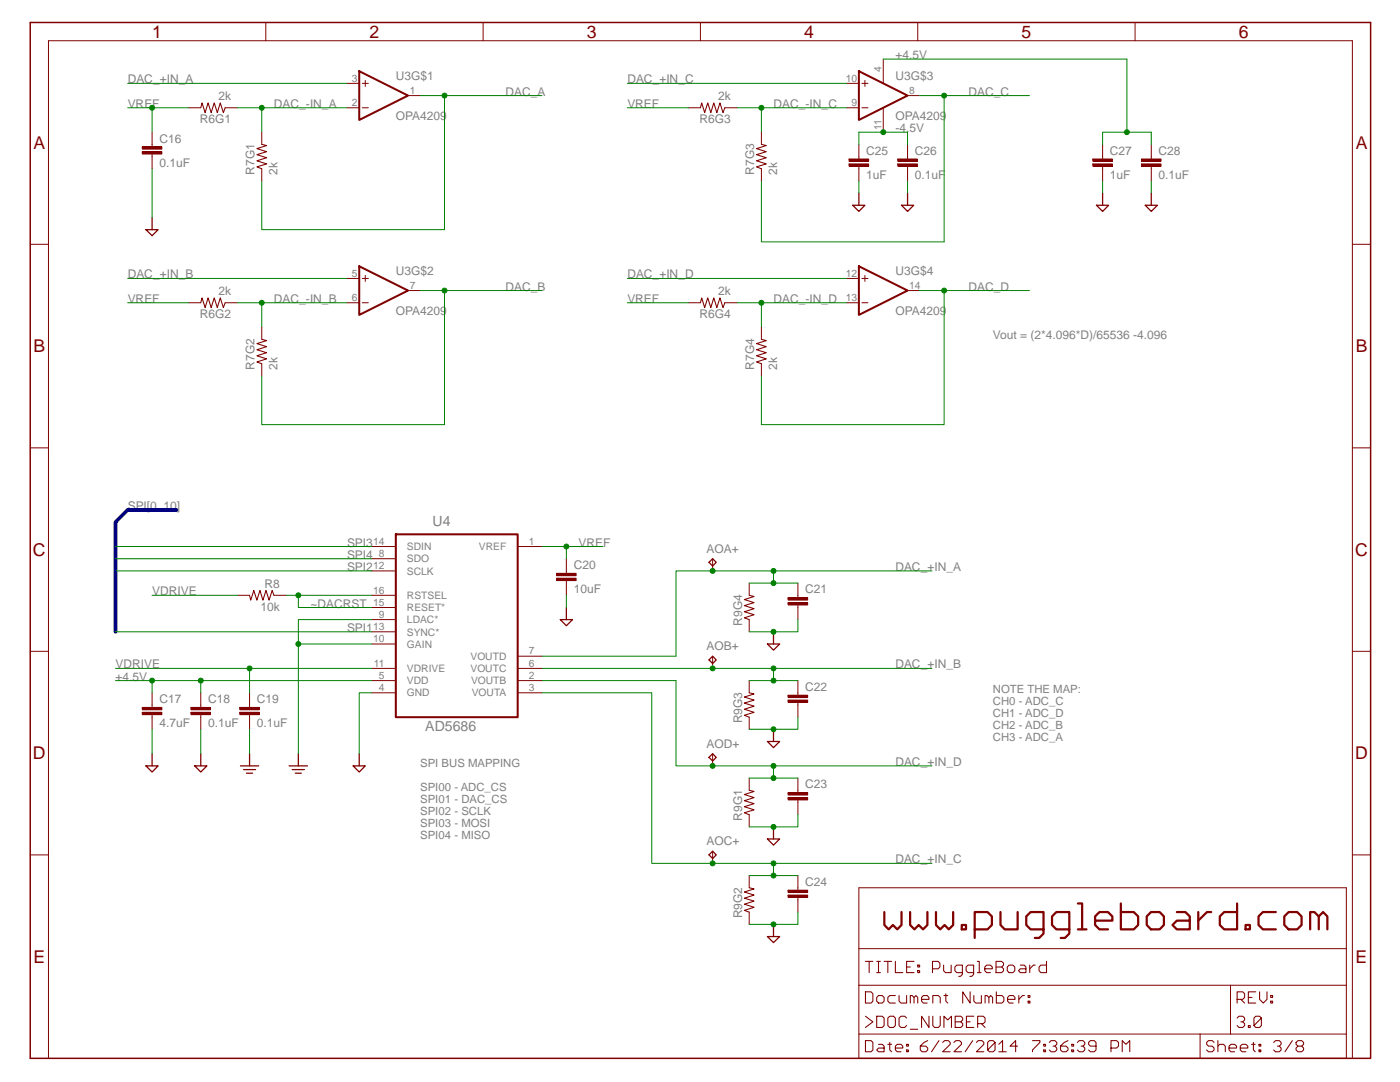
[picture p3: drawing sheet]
<svg xmlns="http://www.w3.org/2000/svg" width="279mm" height="216mm" viewBox="0 0 279 216" stroke-linecap="round" stroke-linejoin="round" font-family="sans-serif">
<path d="M159.2 118.8v.5M159.2 120.7v.5" fill="none" stroke="#800000" stroke-width=".2"/>
<path d="M157.3 119.3h3.9v.4h-3.9z" fill="#800000"/>
<path d="M157.3 119.3h3.9v.4h-3.9zM157.3 119.3h.1" fill="none" stroke="#800000" stroke-width=".2"/>
<path d="M157.3 120.2h3.9v.5h-3.9z" fill="#800000"/>
<path d="M159.2 116.4v2.4M157.3 120.2h3.9v.5h-3.9zM157.3 120.2h.1M159.2 121.2v2.4M159.2 138.2v.5M159.2 140.2v.5" fill="none" stroke="#800000" stroke-width=".2"/>
<path d="M157.3 138.7h3.9v.5h-3.9z" fill="#800000"/>
<path d="M157.3 138.7h3.9v.5h-3.9zM157.3 138.7h.1" fill="none" stroke="#800000" stroke-width=".2"/>
<path d="M157.3 139.7h3.9v.5h-3.9z" fill="#800000"/>
<path d="M157.3 139.7h3.9v.5h-3.9zM157.3 139.7h.1M159.2 135.8v2.4M159.2 140.7v2.4M159.2 177.1v.5M159.2 179.1v.5" fill="none" stroke="#800000" stroke-width=".2"/>
<path d="M157.3 177.6h3.9v.5h-3.9z" fill="#800000"/>
<path d="M157.3 177.6h3.9v.5h-3.9zM157.3 177.6h.1" fill="none" stroke="#800000" stroke-width=".2"/>
<path d="M157.3 178.6h3.9v.5h-3.9z" fill="#800000"/>
<path d="M159.2 157.7v.5M159.2 159.6v.5M157.3 178.6h3.9v.5h-3.9zM157.3 178.6h.1M159.2 174.7v2.4M159.2 179.6v2.4" fill="none" stroke="#800000" stroke-width=".2"/>
<path d="M157.3 158.2h3.9v.4h-3.9z" fill="#800000"/>
<path d="M157.3 158.2h3.9v.4h-3.9zM157.3 158.2h.1" fill="none" stroke="#800000" stroke-width=".2"/>
<path d="M157.3 159.2h3.9v.4h-3.9z" fill="#800000"/>
<g fill="none" stroke="#800000" stroke-width=".2">
<path d="M74.1 118.8h4.9M74.1 111.5h4.9M74.1 109.1h4.9M74.1 113.9h4.9M103.3 109.1h4.9M142.2 111.5v2.4M74.1 135.8h4.9M74.1 138.2h4.9M74.1 133.4h4.9M74.1 128.5h4.9M74.1 121.2h4.9M74.1 123.6h4.9"/>
<path d="M74.1 126.1h4.9M103.3 135.8h4.9M103.3 138.2h4.9M103.3 133.4h4.9M103.3 130.9h4.9M142.2 130.9v2.5M49.8 140.7v.5M49.8 142.6v.5M142.2 150.4v2.4M157.3 159.2h3.9v.4h-3.9zM157.3 159.2h.1M159.2 155.3v2.4"/>
<path d="M142.2 169.8v2.5M159.2 160.1v2.5"/>
</g>
<path d="M141.5 112.2l.7-.7 .7 .7-.7 .7zM142.2 130.9l.7 .8-.7 .7-.7-.7zM142.2 150.4l.7 .7-.7 .7-.7-.7zM142.2 169.8l.7 .8-.7 .7-.7-.7z" fill="none" stroke="#800000" stroke-width=".25"/>
<path d="M79 106.6h24.3v36.5h-24.3z" fill="none" stroke="#800000" stroke-width=".4"/>
<path d="M47.9 141.2h3.9v.4h-3.9z" fill="#800000"/>
<path d="M47.9 141.2h3.9v.4h-3.9zM47.9 141.2h.1" fill="none" stroke="#800000" stroke-width=".2"/>
<path d="M47.9 142.1h3.9v.5h-3.9z" fill="#800000"/>
<path d="M49.8 138.2v2.5M40.1 140.7v.5M40.1 142.6v.5M47.9 142.1h3.9v.5h-3.9zM47.9 142.1h.1M49.8 143.1v2.4" fill="none" stroke="#800000" stroke-width=".2"/>
<path d="M38.1 141.2h3.9v.4h-3.9z" fill="#800000"/>
<path d="M38.1 141.2h3.9v.4h-3.9zM38.1 141.2h.1" fill="none" stroke="#800000" stroke-width=".2"/>
<path d="M38.1 142.1h3.9v.5h-3.9z" fill="#800000"/>
<path d="M40.1 138.2v2.5M30.4 140.7v.5M30.4 142.6v.5M38.1 142.1h3.9v.5h-3.9zM38.1 142.1h.1M40.1 143.1v2.4" fill="none" stroke="#800000" stroke-width=".2"/>
<path d="M28.4 141.2h3.9v.4h-3.9z" fill="#800000"/>
<path d="M28.4 141.2h3.9v.4h-3.9zM28.4 141.2h.1" fill="none" stroke="#800000" stroke-width=".2"/>
<path d="M28.4 142.1h3.9v.5h-3.9z" fill="#800000"/>
<path d="M113 113.9v.5M113 115.9v.5M30.4 138.2v2.5M28.4 142.1h3.9v.5h-3.9zM28.4 142.1h.1M30.4 143.1v2.4" fill="none" stroke="#800000" stroke-width=".2"/>
<path d="M111.1 114.4h3.9v.5h-3.9z" fill="#800000"/>
<path d="M111.1 114.4h3.9v.5h-3.9zM111.1 114.4h.1" fill="none" stroke="#800000" stroke-width=".2"/>
<path d="M111.1 115.4h3.9v.4h-3.9z" fill="#800000"/>
<path d="M181.1 31.2v.5M181.1 33.2v.5M47.4 118.8h2.4M54.7 118.8h2.4M111.1 115.4h3.9v.4h-3.9zM111.1 115.4h.1M113 111.5v2.4M113 116.4v2.4" fill="none" stroke="#800000" stroke-width=".2"/>
<path d="M49.8 118.8l.2 1 .7-2 .6 2 .6-2 .6 2 .6-2 .6 2 .6-2 .4 1" fill="none" stroke="#800000" stroke-width=".21"/>
<path d="M179.2 31.7h3.9v.5h-3.9z" fill="#800000"/>
<path d="M179.2 31.7h3.9v.5h-3.9zM179.2 31.7h.1" fill="none" stroke="#800000" stroke-width=".2"/>
<path d="M179.2 32.7h3.9v.5h-3.9z" fill="#800000"/>
<path d="M179.2 32.7h3.9v.5h-3.9zM179.2 32.7h.1M181.1 28.8v2.4M181.1 33.7v2.4M229.8 31.2v.5M229.8 33.2v.5" fill="none" stroke="#800000" stroke-width=".2"/>
<path d="M227.8 31.7h3.9v.5h-3.9z" fill="#800000"/>
<path d="M227.8 31.7h3.9v.5h-3.9zM227.8 31.7h.1" fill="none" stroke="#800000" stroke-width=".2"/>
<path d="M227.8 32.7h3.9v.5h-3.9z" fill="#800000"/>
<path d="M171.4 31.2v.5M171.4 33.2v.5M227.8 32.7h3.9v.5h-3.9zM227.8 32.7h.1M229.8 28.8v2.4M229.8 33.7v2.4" fill="none" stroke="#800000" stroke-width=".2"/>
<path d="M169.5 31.7h3.9v.5h-3.9z" fill="#800000"/>
<path d="M169.5 31.7h3.9v.5h-3.9zM169.5 31.7h.1" fill="none" stroke="#800000" stroke-width=".2"/>
<path d="M169.5 32.7h3.9v.5h-3.9z" fill="#800000"/>
<path d="M169.5 32.7h3.9v.5h-3.9zM169.5 32.7h.1M171.4 28.8v2.4M171.4 33.7v2.4M220 31.2v.5M220 33.2v.5" fill="none" stroke="#800000" stroke-width=".2"/>
<path d="M218.1 31.7h3.9v.5h-3.9z" fill="#800000"/>
<path d="M218.1 31.7h3.9v.5h-3.9zM218.1 31.7h.1" fill="none" stroke="#800000" stroke-width=".2"/>
<path d="M218.1 32.7h3.9v.5h-3.9z" fill="#800000"/>
<g fill="none" stroke="#800000" stroke-width=".2">
<path d="M53 4.5v3.6M69.3 16.6h2.4M72.3 16.6h1.2M72.9 16v1.3M81.4 19.1h2.5M96.4 4.5v3.6M139.8 4.5v3.6M169 16.6h2.4M172 16.6h1.2M172.6 16v1.3M176.3 11.8v4.8M181.1 19.1h2.5"/>
<path d="M183.2 4.5v3.6M226.5 4.5v3.6M30.4 28.8v.5M30.4 30.8v.4M37.7 21.5h2.4M44.9 21.5h2.5M52.2 26.4v2.4M52.2 33.7v2.4M69.3 21.5h2.4M72.3 21.5h1.2M137.4 21.5h2.4M144.7 21.5h2.4"/>
<path d="M152 26.4v2.4M152 33.7v2.4M169 21.5h2.4M172 21.5h1.2M176.3 21.5v4.9M218.1 32.7h3.9v.5h-3.9zM218.1 32.7h.1M220 28.8v2.4M220 33.7v2.4M6 48.7h3.7M69.3 55.6h2.4M72.3 55.6h1.2"/>
<path d="M72.9 54.9v1.3M81.4 58h2.5M169 55.6h2.4M172 55.6h1.2M172.6 54.9v1.3M181.1 58h2.5M269.9 48.7h3.6M37.7 60.4h2.4M44.9 60.4h2.5M52.2 65.3v2.4M52.2 72.6v2.4M69.3 60.4h2.4"/>
<path d="M72.3 60.4h1.2M137.4 60.4h2.4M144.7 60.4h2.4M152 65.3v2.4M152 72.6v2.4M169 60.4h2.4M172 60.4h1.2M6 89.4h3.7M269.9 89.4h3.6M149.5 116.4v2.4M6 130h3.7M149.5 123.6v2.5"/>
<path d="M149.5 135.8v2.4M269.9 130h3.6M149.5 143.1v2.4M149.5 155.3v2.4M6 170.6h3.7M149.5 162.6v2.4M149.5 174.7v2.4M269.9 170.6h3.6M149.5 182v2.4M171.4 196.6h97.3M171.4 189.3h97.3M245.6 196.6v9.7"/>
<path d="M171.4 206.3v-29.2h97.3v29.2M239.5 206.3v4.9M239.5 206.3h6.1M245.6 206.3h23.1v4.9h-97.3v-4.9h68.1M269.9 211.2v-203.1h-260.2v203.1"/>
</g>
<path d="M6 4.5h267.5v206.7h-267.5z" fill="none" stroke="#800000" stroke-width=".3"/>
<g fill="none" stroke="#800000" stroke-width=".21">
<path d="M40.1 21.5l.2-1 .6 2 .6-2 .6 2 .7-2 .6 2 .6-2 .6 2 .3-1M52.2 28.8l1 .2-1.9 .7 1.9 .6-1.9 .6 1.9 .6-1.9 .6 1.9 .6-1.9 .6 .9 .4M139.8 21.5l.2-1 .6 2 .6-2 .7 2 .6-2 .6 2 .6-2 .6 2 .4-1M152 28.8l.9 .2-1.9 .7 1.9 .6-1.9 .6 1.9 .6-1.9 .6 1.9 .6-1.9 .6 1 .4M40.1 60.4l.2-1 .6 2 .6-2 .6 2 .7-2 .6 2 .6-2 .6 2 .3-1M52.2 67.7l1 .3-1.9 .6 1.9 .6-1.9 .6 1.9 .6-1.9 .6 1.9 .6-1.9 .6 .9 .4M139.8 60.4l.2-1 .6 2 .6-2 .7 2 .6-2 .6 2 .6-2 .6 2 .4-1M152 67.7l.9 .3-1.9 .6 1.9 .6-1.9 .6 1.9 .6-1.9 .6 1.9 .6-1.9 .6 1 .4M149.5 118.8l1 .2-2 .6 2 .6-2 .6 2 .7-2 .6 2 .6-2 .6 1 .3M149.5 138.2l1 .3-2 .6 2 .6-2 .6 2 .6-2 .6 2 .6-2 .6 1 .4M149.5 157.7l1 .2-2 .6 2 .7-2 .6 2 .6-2 .6 2 .6-2 .6 1 .4M149.5 177.1l1 .3-2 .6 2 .6-2 .6 2 .6-2 .6 2 .6-2 .7 1 .3"/>
<path d="M172.7 197.9h1.1l.4 .4v1.5l-.4 .4h-1.1zM172.7 191.8h1.5M173.5 191.8v2.3M175 191.8h.7M175 194.1h.7M175.3 198.6h.8l.3 .4v.8l-.3 .4h-.8l-.3-.4v-.8zM175.3 191.8v2.3M176.4 191.8h1.5M177.2 191.8v2.3M178.7 191.8v2.3h1.5M178.7 198.6h-1.1l-.4 .4v.8l.4 .4h1.1M179.4 198.6v1.2l.4 .4h1.1v-1.6"/>
<path d="M180.9 193h.8M182.4 191.8h-1.5v2.3h1.5M182.4 199l.4-.4 .4 .4v1.2M183.2 192.6h.3v.4h-.3zM183.2 193.7h.3v.4h-.3zM183.9 199.4h1.5v-.4l-.4-.4h-.7l-.4 .4v.8l.4 .4h.7M186.1 193.3h1.1l.4-.3v-.8l-.4-.4h-1.1v2.3M188.3 192.6v1.1l.4 .4h1.1v-1.5M188.4 198.6h.7M188.8 198.3v1.5l.3 .4M192.1 194.1h-1.2l-.3-.4v-.7l.3-.4h1.2v1.8l-.4 .4h-.4M193.6 197.9v2.3l-1.5-2.3v2.3"/>
<path d="M194.3 194.1h-1.1l-.4-.4v-.7l.4-.4h1.1v1.8l-.4 .4h-.4M194.4 198.6v1.2l.3 .4h1.2v-1.6M195.1 191.8h.3v2.3M195.1 194.1h.7M196.5 193.3h1.5v-.3l-.3-.4h-.8l-.4 .4v.7l.4 .4h.8M197.4 199l.3-.4 .4 .4v1.2M198.8 191.8h1.1l.4 .4v.4l-.4 .4 .4 .3v.4l-.4 .4h-1.1zM198.8 193h1.1M198.8 197.9v2.3h1.2l.3-.4v-.8l-.3-.4h-1.2M201.1 199.4h1.5v-.4l-.4-.4h-.8l-.3 .4v.8l.3 .4h.8M201.4 192.6h.7l.4 .4v.7l-.4 .4h-.7l-.4-.4v-.7zM203.3 198.6v1.6"/>
<path d="M203.6 192.6h.8l.3 .4v1.1h-1.1l-.3-.4 .3-.4h1.1M204.4 198.6h-.3l-.8 .8M205.2 198.6h.3v.4h-.3zM205.2 199.8h.3v.4h-.3zM205.5 192.6v1.5M206.6 192.6h-.4l-.7 .7M208.9 191.8v2.3h-1.2l-.3-.4v-.7l.3-.4h1.2M246.9 199.4h1.1l.4-.4v-.7l-.4-.4h-1.1v2.3M247.6 199.4l.8 .8M249.1 199h.8M250.6 197.9h-1.5v2.3h1.5M251.4 197.9v1.5l.7 .8 .8-.8v-1.5"/>
<path d="M253.6 198.6h.4v.4h-.4zM253.6 199.8h.4v.4h-.4zM172.7 207.6h1.1l.4 .4v1.5l-.4 .4h-1.1zM172.7 202.8l1.5 1.1-1.5 1.1M175 202.8h1.1l.3 .3v1.5l-.3 .4h-1.1zM175.3 208.4h.8l.3 .3v1.2h-1.1l-.3-.4 .3-.4h1.1M177.2 208.4h.7M177.2 203.1l.4-.3h.7l.4 .3v1.5l-.4 .4h-.7l-.4-.4zM177.6 208v1.5l.3 .4M178.7 209.1h1.5v-.4l-.4-.3h-.7l-.4 .3v.8l.4 .4h.7M180.9 208.4h.4v.3h-.4zM180.9 209.5h.4v.4h-.4z"/>
<path d="M180.9 203.1l-.3-.3h-.8l-.4 .3v1.5l.4 .4h.8l.3-.4M181.7 200.2v-1.6h.4l.3 .4v1.2M181.7 205.4h1.5M185.1 207.6l-.7 .4-.7 .7v.8l.3 .4h.8l.3-.4v-.4l-.3-.4h-1.1M185.4 202.8v2.2l-1.5-2.2v2.2M186.2 200.2v-1.6h1.1l.3 .4v1.2M186.2 202.8v1.8l.3 .4h.8l.3-.4v-1.8M187.4 207.6l-1.5 2.3M188.1 208l.4-.4h.8l.3 .4v.4l-1.5 1.5h1.5M188.4 205v-2.2l.7 .7 .8-.7v2.2M190.4 208l.4-.4h.7l.4 .4v.4l-1.5 1.5h1.5M190.6 202.8h1.1l.4 .3v.4l-.4 .4 .4 .4v.3l-.4 .4h-1.1z"/>
<path d="M190.6 203.9h1.1M192.9 203.9h.7M194.1 207.6l-1.5 2.3M194.4 202.8h-1.5v2.2h1.5M194.9 208l.3-.4h.8l.3 .4v.4l-1.4 1.5h1.4M195.1 204.3h1.1l.4-.4v-.8l-.4-.3h-1.1v2.2M195.9 204.3l.7 .7M196.6 200.2v-1.6h.4l.4 .4v1.2M198.6 208l-1.5 1.5 .4 .4h.7l.4-.4v-1.5l-.4-.4h-.7l-.4 .4v1.5M199.3 208.4l.8-.8v2.3M199.3 209.9h1.5M203.1 208.7h-1.5l1.1-1.1v2.3"/>
<path d="M206.1 207.6h1.4v.4l-1.4 1.5v.4M208.3 208.4h.4v.3h-.4zM208.3 209.5h.4v.4h-.4zM209.4 208l.4-.4h.7l.4 .4v.4l-.4 .3h-.3M210.5 208.7l.4 .4v.4l-.4 .4h-.7l-.4-.4M213.1 207.6l-.7 .4-.8 .7v.8l.4 .4h.8l.3-.4v-.4l-.3-.4h-1.2M213.9 208.4h.4v.3h-.4zM213.9 209.5h.4v.4h-.4zM215 208l.4-.4h.7l.4 .4v.4l-.4 .3h-.3M216.1 208.7l.4 .4v.4l-.4 .4h-.7l-.4-.4M218.7 208.7h-1.1l-.3-.3v-.4l.3-.4h.8l.3 .4v1.5l-.3 .4h-.8l-.3-.4M221.7 209.1h1.1l.4-.4v-.7l-.4-.4h-1.1v2.3"/>
<path d="M224 209.9v-2.3l.7 .8 .8-.8v2.3M242.3 208l-.4-.4h-.7l-.4 .4v.4l.4 .3h.7l.4 .4v.4l-.4 .4h-.7l-.4-.4M243.1 208.7l.3-.3h.8l.3 .3v1.2M243.1 207.6v2.3M245.3 209.1h1.5v-.4l-.4-.3h-.7l-.4 .3v.8l.4 .4h.7M246.9 203.1l.4-.3h.7l.4 .3v.4l-.4 .4h-.4M247.5 209.1h1.5v-.4l-.4-.3h-.7l-.4 .3v.8l.4 .4h.7M248 203.9l.4 .4v.3l-.4 .4h-.7l-.4-.4M249.1 204.6h.4v.4h-.4zM249.8 208.4h.7M250.1 208v1.5l.4 .4M251.3 208.4h.3v.3h-.3z"/>
<path d="M251.3 209.5h.3v.4h-.3zM251.7 203.1l-1.4 1.5 .3 .4h.8l.3-.4v-1.5l-.3-.3h-.8l-.3 .3v1.5M254.2 208l.4-.4h.7l.4 .4v.4l-.4 .3h-.4M255.3 208.7l.4 .4v.4l-.4 .4h-.7l-.4-.4M257.9 207.6l-1.5 2.3M258.7 208l.3-.4h.8l.4 .4v.4l-.4 .3 .4 .4v.4l-.4 .4h-.8l-.3-.4v-.4l.3-.4-.3-.3zM259 208.7h.8"/>
</g>
<g fill="none" stroke="#800000" stroke-width=".44">
<path d="M176.5 182v2.6l.9 .8 .8-.8 .9 .8 .8-.8v-2.6M181.6 182v2.6l.9 .8 .8-.8 .9 .8 .9-.8v-2.6M186.8 182v2.6l.8 .8 .9-.8 .9 .8 .8-.8v-2.6M191.9 184.6h.9v.8h-.9zM194.5 185.4h2.6l.9-.8v-1.7l-.9-.9h-2.6v5.2M199.7 182v2.6l.8 .8h2.6v-3.4M208.3 185.4h-2.6l-.9-.8v-1.7l.9-.9h2.6v4.3l-.9 .9h-.9M213.4 185.4h-2.6l-.8-.8v-1.7l.8-.9h2.6v4.3l-.9 .9h-.8M215.1 180.3h.9v5.1M215.1 185.4h1.7M218.5 183.7h3.5v-.8l-.9-.9h-1.7l-.9 .9v1.7l.9 .8h1.7M223.7 180.3v5.1h2.6l.8-.8v-1.7l-.8-.9h-2.6"/>
<path d="M229.7 182h1.7l.9 .9v1.7l-.9 .8h-1.7l-.8-.8v-1.7zM234.9 182h1.7l.8 .9v2.5h-2.5l-.9-.8 .9-.9h2.5M239.1 182v3.4M241.7 182h-.8l-1.8 1.7M246.9 180.3v5.1h-2.6l-.9-.8v-1.7l.9-.9h2.6M248.6 184.6h.8v.8h-.8zM254.6 182h-2.6l-.8 .9v1.7l.8 .8h2.6M256.3 182.9l.9-.9h1.7l.9 .9v1.7l-.9 .8h-1.7l-.9-.8zM261.5 185.4v-3.4h.8l.9 .9v2.5M263.2 182.9l.9-.9 .8 .9v2.5"/>
</g>
<path d="M71.7 14.2l9.7 4.9-9.7 4.8zM171.4 14.2l9.7 4.9-9.7 4.8zM71.7 53.1l9.7 4.9-9.7 4.8zM171.4 53.1l9.7 4.9-9.7 4.8z" fill="none" stroke="#800000" stroke-width=".4"/>
<g fill="none" stroke="#800000" stroke-width=".25">
<path d="M171.4 38.5v2.5M181.1 38.5v2.5M220 38.5v2.5M229.8 38.5v2.5M170.2 41h2.4l-1.2 1.2zM179.9 41h2.5l-1.3 1.2zM218.8 41h2.5l-1.3 1.2zM228.6 41h2.4l-1.2 1.2zM111.8 123.6h2.5l-1.3 1.3zM113 121.2v2.4M153.2 128.5h2.4l-1.2 1.2zM154.4 126.1v2.4"/>
<path d="M29.1 152.8h2.5l-1.2 1.3zM30.4 150.4v2.4M38.9 152.8h2.4l-1.2 1.3zM40.1 150.4v2.4M48 152.8h3.6M48.6 153.6h2.4M49.2 154.3h1.2M49.8 150.4v2.4M57.7 152.8h3.7M58.3 153.6h2.4M58.9 154.3h1.2M59.5 150.4v2.4"/>
<path d="M70.5 152.8h2.4l-1.2 1.3zM71.7 150.4v2.4M153.2 148h2.4l-1.2 1.2zM154.4 145.5v2.5M153.2 167.4h2.4l-1.2 1.2zM154.4 165v2.4M153.2 186.9h2.4l-1.2 1.2zM154.4 184.4v2.5"/>
</g>
<path d="M28.4 29.3h3.9v.5h-3.9z" fill="#800000"/>
<path d="M28.4 29.3h3.9v.5h-3.9zM28.4 29.3h.1" fill="none" stroke="#800000" stroke-width=".2"/>
<path d="M28.4 30.3h3.9v.4h-3.9z" fill="#800000"/>
<path d="M28.4 30.3h3.9v.4h-3.9zM28.4 30.3h.1M30.4 26.4v2.4M30.4 31.2v2.5" fill="none" stroke="#800000" stroke-width=".2"/>
<path d="M29.1 45.8h2.5l-1.2 1.2zM30.4 43.4v2.4" fill="none" stroke="#800000" stroke-width=".25"/>
<path d="M35.2 101.7h-9.7l-2.4 2.5v21.9" fill="none" stroke="#000080" stroke-width=".74"/>
<path d="M23.1 135.8h51M30.4 135.8v2.4" fill="none" stroke="#008000" stroke-width=".2"/>
<circle cx="30.4" cy="135.8" r=".49" fill="#008000"/>
<g fill="none" stroke="#008000" stroke-width=".2">
<path d="M40.1 135.8v2.4"/>
<circle cx="30.4" cy="135.8" r=".49"/>
</g>
<circle cx="40.1" cy="135.8" r=".49" fill="#008000"/>
<g fill="none" stroke="#008000" stroke-width=".2">
<path d="M224.9 11.8v14.6M220 28.8v-2.4h9.8v2.4"/>
<circle cx="40.1" cy="135.8" r=".49"/>
</g>
<circle cx="224.9" cy="26.4" r=".49" fill="#008000"/>
<g fill="none" stroke="#008000" stroke-width=".2">
<path d="M176.3 11.8h48.6M159.2 162.6v2.4h-9.7"/>
<circle cx="224.9" cy="26.4" r=".49"/>
</g>
<circle cx="154.4" cy="165" r=".49" fill="#008000"/>
<g fill="none" stroke="#008000" stroke-width=".2">
<path d="M159.2 182v2.4h-9.7"/>
<circle cx="154.4" cy="165" r=".49"/>
</g>
<circle cx="154.4" cy="184.4" r=".49" fill="#008000"/>
<g fill="none" stroke="#008000" stroke-width=".2">
<path d="M159.2 143.1v2.4h-9.7"/>
<circle cx="154.4" cy="184.4" r=".49"/>
</g>
<circle cx="154.4" cy="145.5" r=".49" fill="#008000"/>
<g fill="none" stroke="#008000" stroke-width=".2">
<path d="M113 118.8v2.4M159.2 123.6v2.5h-9.7M30.4 145.5v4.9M40.1 145.5v4.9"/>
<circle cx="154.4" cy="145.5" r=".49"/>
</g>
<circle cx="154.4" cy="126.1" r=".49" fill="#008000"/>
<g fill="none" stroke="#008000" stroke-width=".2">
<path d="M171.4 36.1v2.4M181.1 36.1v2.4M220 36.1v2.4M229.8 36.1v2.4M74.1 123.6h-14.6v4.9M74.1 128.5h-14.6v21.9M74.1 138.2h-2.4v12.2M49.8 145.5v4.9"/>
<circle cx="154.4" cy="126.1" r=".49"/>
</g>
<circle cx="59.5" cy="128.5" r=".49" fill="#008000"/>
<g fill="none" stroke="#008000" stroke-width=".2">
<path d="M30.4 33.7v9.7M23.1 133.4h51M49.8 133.4v4.8"/>
<circle cx="59.5" cy="128.5" r=".49"/>
</g>
<circle cx="49.8" cy="133.4" r=".49" fill="#008000"/>
<g fill="none" stroke="#008000" stroke-width=".2">
<path d="M30.4 118.8h17M108.2 109.1h12.1M113 109.1v2.4"/>
<circle cx="49.8" cy="133.4" r=".49"/>
</g>
<circle cx="113" cy="109.1" r=".49" fill="#008000"/>
<g fill="none" stroke="#008000" stroke-width=".2">
<path d="M25.5 21.5h12.2M30.4 21.5v4.9"/>
<circle cx="113" cy="109.1" r=".49"/>
</g>
<circle cx="30.4" cy="21.5" r=".49" fill="#008000"/>
<g fill="none" stroke="#008000" stroke-width=".2">
<path d="M125.2 21.5h12.2M171.4 28.8v-2.4h9.7v2.4M25.5 60.4h12.2M125.2 60.4h12.2"/>
<circle cx="30.4" cy="21.5" r=".49"/>
</g>
<circle cx="176.3" cy="26.4" r=".49" fill="#008000"/>
<g fill="none" stroke="#008000" stroke-width=".2">
<path d="M83.9 58h4.8v26.7h-36.5v-9.7M88.7 58h19.5"/>
<circle cx="176.3" cy="26.4" r=".49"/>
</g>
<circle cx="88.7" cy="58" r=".49" fill="#008000"/>
<g fill="none" stroke="#008000" stroke-width=".2">
<path d="M183.6 19.1h21.8M188.4 19.1v29.2h-36.4v-12.2"/>
<circle cx="88.7" cy="58" r=".49"/>
</g>
<circle cx="188.4" cy="19.1" r=".49" fill="#008000"/>
<g fill="none" stroke="#008000" stroke-width=".2">
<path d="M47.4 21.5h21.9M52.2 21.5v4.9"/>
<circle cx="188.4" cy="19.1" r=".49"/>
</g>
<circle cx="52.2" cy="21.5" r=".49" fill="#008000"/>
<g fill="none" stroke="#008000" stroke-width=".2">
<path d="M154.4 116.4h4.8M154.4 113.9v2.5h-4.9M186 113.9h-51.1v17"/>
<circle cx="52.2" cy="21.5" r=".49"/>
</g>
<circle cx="154.4" cy="113.9" r=".49" fill="#008000"/>
<circle cx="154.4" cy="113.9" r=".49" fill="none" stroke="#008000" stroke-width=".2"/>
<circle cx="142.2" cy="113.9" r=".49" fill="#008000"/>
<circle cx="142.2" cy="113.9" r=".49" fill="none" stroke="#008000" stroke-width=".2"/>
<circle cx="154.4" cy="116.4" r=".49" fill="#008000"/>
<g fill="none" stroke="#008000" stroke-width=".2">
<path d="M25.5 16.6h43.8M25.5 55.6h43.8M108.2 130.9h26.7M142.2 133.4h43.8M154.4 135.8h4.8M154.4 133.4v2.4h-4.9"/>
<circle cx="154.4" cy="116.4" r=".49"/>
</g>
<circle cx="154.4" cy="133.4" r=".49" fill="#008000"/>
<circle cx="154.4" cy="133.4" r=".49" fill="none" stroke="#008000" stroke-width=".2"/>
<circle cx="142.2" cy="133.4" r=".49" fill="#008000"/>
<circle cx="142.2" cy="133.4" r=".49" fill="none" stroke="#008000" stroke-width=".2"/>
<circle cx="154.4" cy="135.8" r=".49" fill="#008000"/>
<g fill="none" stroke="#008000" stroke-width=".2">
<path d="M47.4 60.4h21.9M52.2 60.4v4.9M108.2 133.4h34"/>
<circle cx="154.4" cy="135.8" r=".49"/>
</g>
<circle cx="52.2" cy="60.4" r=".49" fill="#008000"/>
<g fill="none" stroke="#008000" stroke-width=".2">
<path d="M147.1 21.5h21.9M152 21.5v4.9"/>
<circle cx="52.2" cy="60.4" r=".49"/>
</g>
<circle cx="152" cy="21.5" r=".49" fill="#008000"/>
<g fill="none" stroke="#008000" stroke-width=".2">
<path d="M130.1 138.2v34.1h24.3"/>
<circle cx="152" cy="21.5" r=".49"/>
</g>
<circle cx="142.2" cy="172.3" r=".49" fill="#008000"/>
<g fill="none" stroke="#008000" stroke-width=".2">
<path d="M154.4 174.7h4.8M186 172.3h-31.6v2.4h-4.9"/>
<circle cx="142.2" cy="172.3" r=".49"/>
</g>
<circle cx="154.4" cy="172.3" r=".49" fill="#008000"/>
<circle cx="154.4" cy="172.3" r=".49" fill="none" stroke="#008000" stroke-width=".2"/>
<circle cx="154.4" cy="174.7" r=".49" fill="#008000"/>
<g fill="none" stroke="#008000" stroke-width=".2">
<path d="M125.2 16.6h43.8M125.2 55.6h43.8M108.2 138.2h21.9M134.9 135.8v17h51.1M154.4 155.3h4.8M154.4 152.8v2.5h-4.9"/>
<circle cx="154.4" cy="174.7" r=".49"/>
</g>
<circle cx="154.4" cy="152.8" r=".49" fill="#008000"/>
<circle cx="154.4" cy="152.8" r=".49" fill="none" stroke="#008000" stroke-width=".2"/>
<circle cx="142.2" cy="152.8" r=".49" fill="#008000"/>
<circle cx="142.2" cy="152.8" r=".49" fill="none" stroke="#008000" stroke-width=".2"/>
<circle cx="154.4" cy="155.3" r=".49" fill="#008000"/>
<g fill="none" stroke="#008000" stroke-width=".2">
<path d="M147.1 60.4h21.9M152 60.4v4.9M108.2 135.8h26.7"/>
<circle cx="154.4" cy="155.3" r=".49"/>
</g>
<circle cx="152" cy="60.4" r=".49" fill="#008000"/>
<g fill="none" stroke="#008000" stroke-width=".2">
<path d="M83.9 19.1h4.8v26.7h-36.5v-9.7M88.7 19.1h19.5"/>
<circle cx="152" cy="60.4" r=".49"/>
</g>
<circle cx="88.7" cy="19.1" r=".49" fill="#008000"/>
<g fill="none" stroke="#008000" stroke-width=".2">
<path d="M183.6 58h4.8v26.7h-36.4v-9.7M188.4 58h17"/>
<circle cx="88.7" cy="19.1" r=".49"/>
</g>
<circle cx="188.4" cy="58" r=".49" fill="#008000"/>
<g fill="none" stroke="#008000" stroke-width=".2">
<path d="M23.1 109.1h51M23.1 111.5h51M23.1 113.9h51M57.1 118.8h17M59.5 118.8v2.4h14.6M23.1 126.1h51"/>
<circle cx="188.4" cy="58" r=".49"/>
</g>
<circle cx="59.5" cy="118.8" r=".49" fill="#008000"/>
<circle cx="59.5" cy="118.8" r=".49" fill="none" stroke="#008000" stroke-width=".2"/>
<g font-size="3.5" fill="#800000">
<text x="30.4" y="7.6">1</text>
<text x="73.8" y="7.6">2</text>
<text x="117.1" y="7.6">3</text>
<text x="160.5" y="7.6">4</text>
<text x="203.9" y="7.6">5</text>
<text x="247.2" y="7.6">6</text>
<text x="6.7" y="29.7">A</text>
<text x="270.6" y="29.7">A</text>
<text x="6.7" y="70.3">B</text>
<text x="270.6" y="70.3">B</text>
<text x="6.6" y="110.9">C</text>
<text x="270.4" y="110.9">C</text>
<text x="6.6" y="151.5">D</text>
<text x="270.4" y="151.5">D</text>
<text x="6.7" y="192.1">E</text>
<text x="270.6" y="192.1">E</text>
</g>
<g font-size="2.8" fill="#808080">
<text x="86.3" y="104.9">U4</text>
<text x="84.9" y="145.9">AD5686</text>
</g>
<g font-size="2.4" fill="#808080">
<text x="178.7" y="11.8">+4.5V</text>
<text x="25.5" y="16.6">DAC_+IN_A</text>
<text x="79" y="16">U3G$1</text>
<text x="125.2" y="16.6">DAC_+IN_C</text>
<text x="178.7" y="16">U3G$3</text>
<text x="25.5" y="21.5">VREF</text>
<text x="43.6" y="20">2k</text>
<text x="54.7" y="21.5">DAC_-IN_A</text>
<text x="79" y="23.9">OPA4209</text>
<text x="100.9" y="19.1">DAC_A</text>
<text x="125.2" y="21.5">VREF</text>
<text x="143.3" y="20">2k</text>
<text x="154.4" y="21.5">DAC_-IN_C</text>
<text x="178.7" y="23.9">OPA4209</text>
<text x="193.3" y="19.1">DAC_C</text>
<text x="31.8" y="28.4">C16</text>
<text x="39.9" y="24.6">R6G1</text>
<text x="139.6" y="24.6">R6G3</text>
<text x="178.7" y="26.4">-4.5V</text>
<text x="31.8" y="33.3">0.1uF</text>
<text x="50.8" y="34.9" transform="rotate(-90 50.8 34.9)">R7G1</text>
<text x="55.4" y="34.9" transform="rotate(-90 55.4 34.9)">2k</text>
<text x="150.5" y="34.9" transform="rotate(-90 150.5 34.9)">R7G3</text>
<text x="155.1" y="34.9" transform="rotate(-90 155.1 34.9)">2k</text>
<text x="172.9" y="35.7">1uF</text>
<text x="172.9" y="30.9">C25</text>
<text x="182.6" y="35.7">0.1uF</text>
<text x="182.6" y="30.9">C26</text>
<text x="221.5" y="30.9">C27</text>
<text x="221.5" y="35.7">1uF</text>
<text x="231.2" y="30.9">C28</text>
<text x="231.2" y="35.7">0.1uF</text>
<text x="25.5" y="55.6">DAC_+IN_B</text>
<text x="43.6" y="58.9">2k</text>
<text x="79" y="54.9">U3G$2</text>
<text x="100.9" y="58">DAC_B</text>
<text x="125.2" y="55.6">DAC_+IN_D</text>
<text x="143.3" y="58.9">2k</text>
<text x="178.7" y="54.9">U3G$4</text>
<text x="193.3" y="58">DAC_D</text>
<text x="25.5" y="60.4">VREF</text>
<text x="39.9" y="63.5">R6G2</text>
<text x="54.7" y="60.4">DAC_-IN_B</text>
<text x="79" y="62.8">OPA4209</text>
<text x="125.2" y="60.4">VREF</text>
<text x="139.6" y="63.5">R6G4</text>
<text x="154.4" y="60.4">DAC_-IN_D</text>
<text x="178.7" y="62.8">OPA4209</text>
<text x="198.2" y="67.7">Vout = (2*4.096*D)/65536 -4.096</text>
<text x="50.8" y="73.8" transform="rotate(-90 50.8 73.8)">R7G2</text>
<text x="55.4" y="73.8" transform="rotate(-90 55.4 73.8)">2k</text>
<text x="150.5" y="73.8" transform="rotate(-90 150.5 73.8)">R7G4</text>
<text x="155.1" y="73.8" transform="rotate(-90 155.1 73.8)">2k</text>
<text x="25.5" y="101.7">SPI[0..10]</text>
<text x="69.3" y="109.1">SPI3</text>
<text x="69.3" y="111.5">SPI4</text>
<text x="69.3" y="113.9">SPI2</text>
<text x="114.5" y="113.6">C20</text>
<text x="115.5" y="109.1">VREF</text>
<text x="141" y="110.3">AOA+</text>
<text x="178.7" y="113.9">DAC_+IN_A</text>
<text x="30.4" y="118.8">VDRIVE</text>
<text x="52.8" y="117.3">R8</text>
<text x="114.5" y="118.4">10uF</text>
<text x="160.7" y="118.4">C21</text>
<text x="52" y="121.9">10k</text>
<text x="62" y="121.2">~DACRST</text>
<text x="148.1" y="124.9" transform="rotate(-90 148.1 124.9)">R9G4</text>
<text x="69.3" y="126.1">SPI1</text>
<text x="141" y="129.7">AOB+</text>
<text x="23.1" y="133.4">VDRIVE</text>
<text x="23.1" y="135.8">+4.5V</text>
<text x="160.7" y="137.9">C22</text>
<text x="178.7" y="133.4">DAC_+IN_B</text>
<text x="31.8" y="140.3">C17</text>
<text x="41.5" y="140.3">C18</text>
<text x="51.3" y="140.3">C19</text>
<text x="31.8" y="145.2">4.7uF</text>
<text x="41.5" y="145.2">0.1uF</text>
<text x="51.3" y="145.2">0.1uF</text>
<text x="141" y="149.2">AOD+</text>
<text x="148.1" y="144.3" transform="rotate(-90 148.1 144.3)">R9G3</text>
<text x="178.7" y="152.8">DAC_+IN_D</text>
<text x="160.7" y="157.3">C23</text>
<text x="148.1" y="163.8" transform="rotate(-90 148.1 163.8)">R9G1</text>
<text x="141" y="168.6">AOC+</text>
<text x="178.7" y="172.3">DAC_+IN_C</text>
<text x="160.7" y="176.8">C24</text>
<text x="148.1" y="183.2" transform="rotate(-90 148.1 183.2)">R9G2</text>
</g>
<g font-size="2.3" fill="#808080">
<text x="198.2" y="138.3">NOTE THE MAP:</text>
<text x="198.2" y="140.7">CH0 - ADC_C</text>
<text x="198.2" y="143.1">CH1 - ADC_D</text>
<text x="198.2" y="145.5">CH2 - ADC_B</text>
<text x="198.2" y="148">CH3 - ADC_A</text>
<text x="83.9" y="153">SPI BUS MAPPING</text>
<text x="83.9" y="157.8">SPI00 - ADC_CS</text>
<text x="83.9" y="160.2">SPI01 - DAC_CS</text>
<text x="83.9" y="162.6">SPI02 - SCLK</text>
<text x="83.9" y="165">SPI03 - MOSI</text>
<text x="83.9" y="167.4">SPI04 - MISO</text>
</g>
<g font-size="2.1" fill="#808080">
<text x="70.2" y="16.3">3</text>
<text x="168.8" y="16.3">10</text>
<text x="175.9" y="14.4" transform="rotate(-90 175.9 14.4)">4</text>
<text x="70.2" y="21.2">2</text>
<text x="81.8" y="18.7">1</text>
<text x="169.9" y="21.2">9</text>
<text x="181.5" y="18.7">8</text>
<text x="175.9" y="25.9" transform="rotate(-90 175.9 25.9)">11</text>
<text x="70.2" y="55.2">5</text>
<text x="81.8" y="57.6">7</text>
<text x="168.8" y="55.2">12</text>
<text x="181.5" y="57.6">14</text>
<text x="70.2" y="60.1">6</text>
<text x="168.8" y="60.1">13</text>
<text x="74.5" y="108.7">14</text>
<text x="74.5" y="113.6">12</text>
<text x="75.6" y="111.1">8</text>
<text x="81.2" y="112.2">SDO</text>
<text x="81.2" y="109.8">SDIN</text>
<text x="95.6" y="109.8">VREF</text>
<text x="105.5" y="108.7">1</text>
<text x="74.5" y="118.4">16</text>
<text x="81.2" y="119.5">RSTSEL</text>
<text x="81.2" y="114.6">SCLK</text>
<text x="74.5" y="120.9">15</text>
<text x="74.5" y="125.7">13</text>
<text x="75.6" y="123.3">9</text>
<text x="81.2" y="121.9">RESET*</text>
<text x="81.2" y="124.4">LDAC*</text>
<text x="74.5" y="128.2">10</text>
<text x="81.2" y="129.2">GAIN</text>
<text x="81.2" y="126.8">SYNC*</text>
<text x="93.9" y="131.7">VOUTD</text>
<text x="105.5" y="130.6">7</text>
<text x="74.6" y="133">11</text>
<text x="75.6" y="135.5">5</text>
<text x="75.6" y="137.9">4</text>
<text x="81.2" y="134.1">VDRIVE</text>
<text x="81.2" y="136.5">VDD</text>
<text x="93.9" y="134.1">VOUTC</text>
<text x="94" y="136.5">VOUTB</text>
<text x="105.5" y="137.9">3</text>
<text x="105.5" y="135.5">2</text>
<text x="105.5" y="133">6</text>
<text x="81.2" y="139">GND</text>
<text x="94.1" y="139">VOUTA</text>
</g>
</svg>
